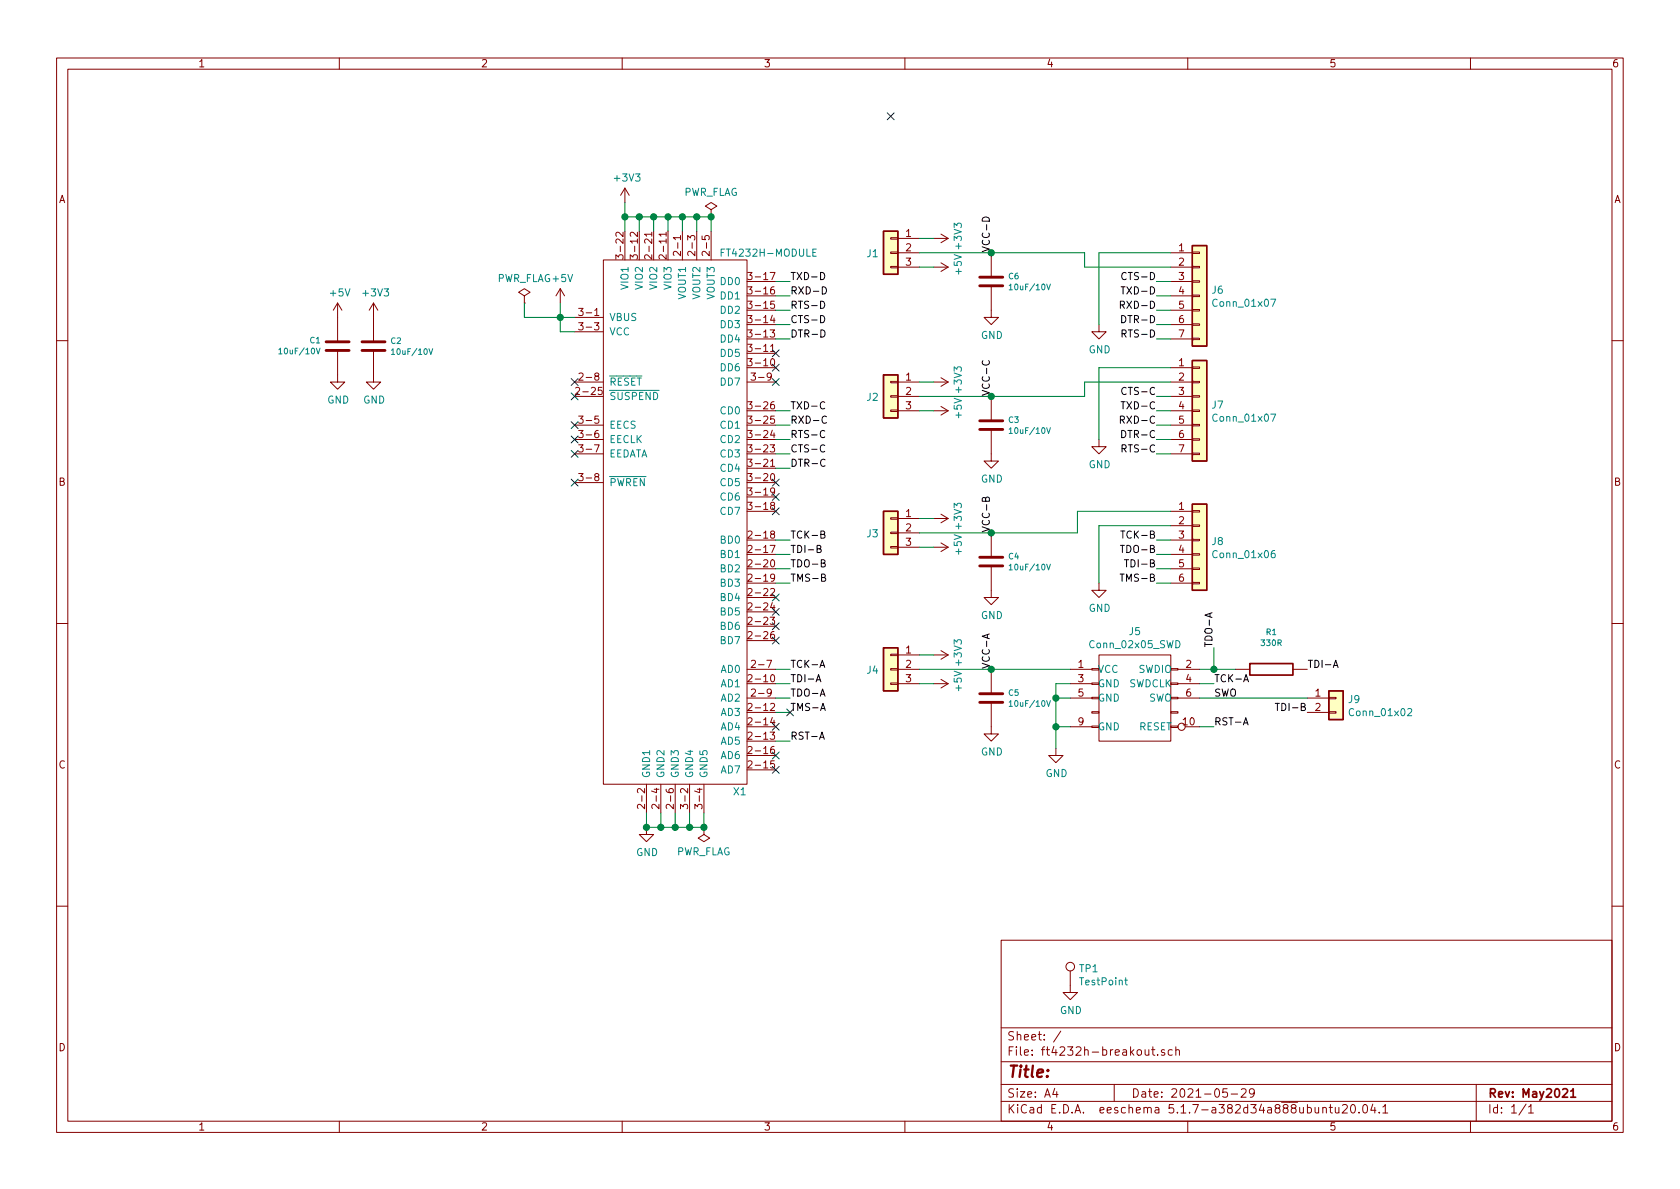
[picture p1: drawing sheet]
<svg xmlns="http://www.w3.org/2000/svg" width="297mm" height="210mm" viewBox="0 0 297 210" stroke-linecap="round" stroke-linejoin="round" font-family="sans-serif">
<g fill="none" stroke="#840000" stroke-width=".18">
<path d="M10 10.3h277v189.9h-277zM12 12.2h273v186.1h-273zM60 10.3v1.9M110 10.3v1.9M160 10.3v1.9M210 10.3v1.9M260 10.3v1.9M110.5 33.3v2.5M110.5 33.3l-.8 1.2M110.5 33.3l.8 1.2M125.7 37.1l1-.7-1-.6-1 .6 1 .7v1.2M125.7 38.3h.1"/>
<path d="M59.7 53.6v6.8M59.7 53.6l-.8 1.3M59.7 53.6l.8 1.3M66 53.6v6.8M66 53.6l-.7 1.3M66 53.6l.8 1.3M92.7 52.3l1-.6-1-.7-1 .7 1 .6v1.3M92.7 53.6h.1M99.1 51l-.8 1.3M99.1 51v2.6M99.1 51l.7 1.3M101.6 56.1h5.1"/>
<path d="M101.6 58.7h5.1M105.2 55.8h.7M106.7 46h25.4v92.7h-25.4zM108.9 45.8v-.7l.5 .4 .1-.4h.5l.2 .2-.2 .5M109.7 43.5v1M110.2 42.3v.7l-1-.7-.3 .2 .1 .5M110.2 41.1v.8l-.8-.8h-.2l-.3 .2 .1 .5M110.5 40.9v5.1M111.4 45.8v-.7l.5 .4 .1-.4h.6l.1 .2-.1 .5M112.7 41.1v.8l-.7-.8h-.2l-.4 .2 .2 .5M113 40.9v5.1M115.2 45.1v.7l-.7-.7h-.2l-.3 .2 .1 .5"/>
<path d="M115.2 41.1v.7M115.6 40.9v5.1M117.8 45.1v.7l-.7-.7h-.2l-.4 .2 .1 .5M117.8 41.1v.7M118.1 40.9v5.1M120.3 41.7v.7M120.6 40.9v5.1M123.2 40.9v5.1M125.7 40.9v5.1M132.1 59.9h5.1M132.1 57.4h5.1M132.1 54.9h5.1"/>
<path d="M132.1 52.3h5.1M132.1 49.8h5.1M132.2 58.3h.8l-.4 .5 .3 .1v.6l-.2 .1-.5-.1M132.2 55.8h.8l-.4 .5 .3 .1v.5l-.2 .2-.5-.2M132.2 53.3h.8l-.4 .4 .3 .2v.5l-.2 .1-.5-.1M132.2 50.7h.8l-.4 .5 .3 .1v.6l-.2 .1-.5-.1M132.2 48.2h.8l-.4 .5 .3 .1v.5l-.2 .1-.5-.1M136.2 48.2h.8l-.5 1.2M136.6 55.7l-.4 .9h.8M136.9 53.3h-.6l-.1 .6 .2-.2 .5 .1v.6l-.2 .1-.5-.1M157.5 47.1h1.2v.3h-1.2zM157.5 44.6h1.2v.2h-1.2z"/>
<path d="M157.5 42h1.2v.3h-1.2zM158.7 47.2h3.9M158.7 42.2h3.9M158.7 44.7h3.9M165.1 47.2h2.5M165.1 42.2h2.5M166.4 46.5l1.2 .7M166.4 41.4l1.2 .8M167.6 47.2l-1.2 .8M167.6 42.2l-1.2 .7M175.3 50.5v5.6h1.2l-1.2 1.3-1.3-1.3h1.3M175.3 44.7v4.3"/>
<path d="M194.3 57.4v1.3h1.3l-1.3 1.2-1.3-1.2h1.3M207 47.2h3.8M207 44.7h3.8M207 59.9h3.8M207 57.4h3.8M207 54.9h3.8M207 52.3h3.8M207 49.8h3.8M210.8 59.8h1.3v.3h-1.3zM210.8 57.3h1.3v.2h-1.3zM210.8 54.7h1.3v.3h-1.3zM210.8 52.2h1.3v.2h-1.3z"/>
<path d="M210.8 49.7h1.3v.2h-1.3zM210.8 47.1h1.3v.3h-1.3zM210.8 44.6h1.3v.2h-1.3zM10 60.2h2M59.7 62v5.6h1.3l-1.3 1.2-1.3-1.2h1.3M66 62v5.6h1.3l-1.3 1.2-1.2-1.2h1.2M101.6 67.6h5.1M101.6 70.1h5.1M101.6 77.7h5.1M101.6 75.2h5.1M101.8 68.6l.5-.1 .2 .4-.1 .2-.7 .7h.8M103 69.3h1"/>
<path d="M104.5 68.6l.5-.1 .3 .4-.8 .9h.8M106.4 68.5h-.6v.6l.1-.1 .5 .1v.5l-.2 .2-.4-.2M132.1 72.6h5.1M132.1 67.6h5.1M132.1 65h5.1M132.1 62.5h5.1M132.1 77.7h5.1M132.1 75.2h5.1M132.2 63.4h.8l-.4 .5 .3 .1v.6l-.2 .1-.5-.1M132.2 60.9h.8l-.4 .5 .3 .1v.5l-.2 .1-.5-.1M132.2 78.7h.8l-.4 .4 .3 .2v.5l-.2 .1-.5-.1M132.2 76.1h.8l-.4 .5 .3 .1v.6l-.2 .1-.5-.1"/>
<path d="M132.2 73.6h.8l-.4 .5 .3 .1v.5l-.2 .1-.5-.1M132.2 71h.8l-.4 .5 .3 .1v.6l-.2 .1-.5-.1M133.5 74.4h1M135 73.7l.5-.1 .3 .3-.8 .9h.8M136.2 62.1h.8M136.6 76.1l-.4 .9h.8M136.9 73.6h-.6l-.1 .6 .2-.1h.5v.6l-.2 .1-.5-.1M157.5 72.5h1.2v.3h-1.2zM157.5 70h1.2v.2h-1.2zM157.5 67.4h1.2v.3h-1.2zM158.7 72.6h3.9M158.7 67.6h3.9"/>
<path d="M158.7 70.1h3.9M165.1 72.6h2.5M165.1 67.6h2.5M166.4 71.9l1.2 .7M166.4 66.8l1.2 .8M167.6 72.6l-1.2 .8M167.6 67.6l-1.2 .7M175.3 75.9v5.6h1.2l-1.2 1.3-1.3-1.3h1.3M175.3 70.1v4.3M194.3 77.7v1.3h1.3l-1.3 1.3-1.3-1.3h1.3M207 72.6h3.8M207 67.6h3.8"/>
<path d="M207 70.1h3.8M207 65h3.8M207 77.7h3.8M207 75.2h3.8M210.8 77.6h1.3v.2h-1.3zM210.8 75.1h1.3v.2h-1.3zM210.8 72.5h1.3v.3h-1.3zM210.8 70h1.3v.2h-1.3zM210.8 67.4h1.3v.3h-1.3zM210.8 64.9h1.3v.2h-1.3zM285 60.2h2M101.6 85.3h5.1"/>
<path d="M101.6 80.3h5.1M132.1 90.4h5.1M132.1 95.5h5.1M132.1 98h5.1M132.1 87.9h5.1M132.1 85.3h5.1M132.1 82.8h5.1M132.1 80.3h5.1M132.2 88.8h.8l-.4 .5 .3 .1v.6l-.2 .1-.5-.1M132.2 86.3h.8l-.4 .5 .3 .1v.5l-.2 .1-.5-.1M132.2 83.7h.8l-.4 .5 .3 .1v.6l-.2 .1-.5-.1M132.2 81.2h.8l-.4 .5 .3 .1v.5l-.2 .2-.5-.2"/>
<path d="M132.3 96.6l.4-.2 .3 .4-.1 .2-.7 .7h.8M132.3 94l.4-.1 .3 .4-.1 .2-.7 .7h.8M132.3 99.1l.4-.1 .3 .3-.1 .2-.7 .7h.8M136.2 96.4h.8l-.5 1.3M136.2 82.5h.8M137 86.8l-.3 .3h-.2l-.3-.3 .1-.4 .2-.1h.2l.3 .2a.97 .97 0 0 1-.3 1h-.3M157.5 96.6h1.2v.3h-1.2zM157.5 94.1h1.2v.3h-1.2zM157.5 91.6h1.2v.2h-1.2zM158.7 96.8h3.9M158.7 91.7h3.9M158.7 94.2h3.9"/>
<path d="M165.1 96.8h2.5M165.1 91.7h2.5M166.4 96l1.2 .8M166.4 90.9l1.2 .8M167.6 96.8l-1.2 .7M167.6 91.7l-1.2 .8M175.3 94.2v4.3M207 90.4h3.8M207 93h3.8M207 95.5h3.8M207 98h3.8M207 80.3h3.8"/>
<path d="M210.8 97.9h1.3v.3h-1.3zM210.8 95.4h1.3v.2h-1.3zM210.8 92.8h1.3v.3h-1.3zM210.8 90.3h1.3v.2h-1.3zM210.8 80.1h1.3v.3h-1.3zM10 110.3h2M132.1 118.4h5.1M132.1 100.6h5.1M132.1 103.1h5.1M132.1 105.7h5.1M132.1 110.7h5.1M132.1 108.2h5.1"/>
<path d="M132.1 113.3h5.1M132.3 119.4l.4-.1 .3 .4-.1 .2-.7 .7h.8M132.3 101.6l.4-.1 .3 .4-.1 .2-.7 .7h.8M132.3 104.2l.4-.1 .3 .3-.1 .2-.7 .7h.8M132.3 109.3l.4-.2 .3 .4-.1 .2-.7 .7h.8M132.3 106.7l.4-.1 .3 .4-.1 .2-.7 .7h.8M132.3 111.8l.4-.1 .3 .3-.1 .2-.7 .7h.8M133.5 104.8h1M135 104.2l.5-.1 .3 .3-.8 .9h.8M136.2 104.2l.5-.1 .3 .3-.1 .2-.7 .7h.8M136.6 106.5l-.4 .9h.8M137 102.1l-.3 .2h-.2l-.3-.2 .1-.5 .2-.1h.2l.3 .3a.97 .97 0 0 1-.3 .9l-.3 .1"/>
<path d="M157.5 118.2h1.2v.3h-1.2zM157.5 115.7h1.2v.2h-1.2zM158.7 115.8h3.9M158.7 118.4h3.9M165.1 115.8h2.5M166.4 115.1l1.2 .7M167.6 115.8l-1.2 .8M175.3 100.1v5.6h1.2l-1.2 1.2-1.3-1.2h1.3M175.3 118.4v4.3M189.2 118.4h3.8M193 118.2h1.3v.3h-1.3zM194.3 115.8h12.7v15.3h-12.7z"/>
<path d="M194.3 103.1v1.3h1.3l-1.3 1.3-1.3-1.3h1.3M207 118.2h1.3v.3h-1.3zM207 100.6h3.8M207 103.1h3.8M208.3 118.4h3.8M210.8 103h1.3v.2h-1.3zM210.8 100.5h1.3v.2h-1.3zM218.4 118.4h2.6M228.6 118.4h2.5M285 110.3h2M114.3 138.7v5.1M116.8 138.7v5.1"/>
<path d="M119.4 138.7v5.1M121.9 138.7v5.1M124.5 138.7v5.1M132.1 120.9h5.1M132.1 126h5.1M132.1 131.1h5.1M132.1 128.5h5.1M132.1 136.1h5.1M132.1 133.6h5.1M132.1 123.4h5.1M132.3 124.5l.4-.1 .3 .3-.1 .2-.7 .7h.8M132.3 129.6l.4-.1 .3 .3-.1 .2-.7 .7h.8"/>
<path d="M132.3 127l.4-.1 .3 .4-.1 .2-.7 .7h.8M132.3 134.7l.4-.2 .3 .4-.1 .2-.7 .7h.8M132.3 132.1l.4-.1 .3 .4-.1 .2-.7 .7h.8M136.2 124.5l.5-.1 .3 .3-.1 .2-.7 .7h.8M136.6 126.9l-.4 .9h.8M136.9 134.5h-.6l-.1 .6 .2-.1 .5 .1v.6l-.2 .1-.5-.1M157.5 120.8h1.2v.2h-1.2zM158.7 120.9h3.9M165.1 120.9h2.5M166.4 120.1l1.2 .8M167.6 120.9l-1.2 .8M175.3 124.2v5.6h1.2l-1.2 1.3-1.3-1.3h1.3"/>
<path d="M186.7 132.3v1.3h1.3l-1.3 1.3-1.3-1.3h1.3M189.2 120.9h3.8M189.2 128.5h3.8M189.2 123.4h3.8M193 128.4h1.3v.2h-1.3zM193 125.9h1.3v.2h-1.3zM193 123.3h1.3v.3h-1.3zM193 120.8h1.3v.2h-1.3zM207 128.4h1.3v.2h-1.3zM207 125.9h1.3v.2h-1.3zM207 123.3h1.3v.3h-1.3zM207 120.8h1.3v.2h-1.3z"/>
<path d="M208.3 120.9h3.8M208.3 123.4h3.8M209.5 128.5h2.6M231.1 126h3.8M231.1 123.4h3.8M234.9 125.9h1.3v.2h-1.3zM234.9 123.3h1.3v.3h-1.3zM114.3 146.3v1.3h1.3l-1.3 1.2-1.3-1.2h1.3M124.5 146.3v1.3l1 .6-1 .6-1.1-.6 1.1-.6M124.5 146.3h.1M10 160.2h2M177 166.3h108v32h-108z"/>
<path d="M189.2 171.7v3.8h1.3l-1.3 1.3-1.2-1.3h1.2M285 160.2h2M60 198.3v1.9M110 198.3v1.9M160 198.3v1.9M177 194.8h108M177 191.8h108M177 187.8h108M177 181.8h108M186.5 192.5l-.4 1h1M186.8 193v1M187.6 182.3l-1.3 2"/>
<path d="M197 191.8v3M202.5 185.6v.8a.39 .39 0 0 0 .6 .1M203.1 185.6v1M203.6 185.6h.6M203.8 185.1v1.3l.4 .2M204.7 186.5v.1M205.9 185.7l-.4-.1-.2 .2 .1 .2 .5 .2v.3h-.6M207.3 185.7l-.5-.1-.2 .3v.6l.2 .1 .5-.1M207.9 185.7l.2-.1 .4 .1v.9M207.9 185.1v1.5M210 198.3v1.9M217 192.5h-.7l-.1 .7 .2-.1 .5 .1 .1 .2v.5l-.2 .1-.6-.1"/>
<path d="M217.7 193.5h1.1M219.5 192.7l.2-.2h.3l.3 .2v.3v.2l-.9 .8h.9M221.8 193.2l-.3 .3h-.3l-.3-.3v-.4l.2-.2 .4-.1 .2 .2a1.13 1.13 0 0 1-.2 1.2l-.4 .1M233.9 196v-.1a.37 .37 0 0 1 .6 .1v.8M233.9 195.8v1M235 195.8h.6M235.2 195.3v1.3l.4 .2M236.1 195.8v.9l.4 .1 .2-.1M236.7 195.8v1M237.4 195.5l.2-.2h.3l.3 .5-.9 1h.9M239 195.4l.1-.1a.81 .81 0 0 1 .6 .6 .81 .81 0 0 1-.3 .8l-.1 .1a.8 .8 0 0 1-.6-.6 .8 .8 0 0 1 .3-.8zM240.3 196.7v.1"/>
<path d="M241.1 195.5l.3-.2a.94 .94 0 0 1 0 1.5l-.4-.3-.1-.6zM242.7 195.2l-.3 1.1h.9M243.1 195.8v1M243.9 196.7v.1M244.5 195.8l.4-.5v1.5M244.5 196.8h.9M260 198.3v1.9M261 191.8v6.5M269.8 195.2l-1.2 2M270.3 195.8l.4-.5v1.5M270.3 196.8h.8"/>
<circle cx="208.9" cy="128.5" r=".63"/>
<circle cx="189.2" cy="170.9" r=".76"/>
</g>
<path d="M221 117.3h7.6v2.1h-7.6zM276.3 192.7l.2-.2h.4l.3 .5-1 1h1M277.7 193l.5-.5v1.5M277.7 194h.9" fill="none" stroke="#840000" stroke-width=".3"/>
<path d="M173.2 50.5h4.1M173.2 49h4.1M57.7 62h4M57.7 60.4h4M64 62h4.1M64 60.4h4.1M173.2 75.9h4.1M173.2 74.4h4.1M173.2 98.5h4.1M173.2 100.1h4.1M173.2 124.2h4.1M173.2 122.7h4.1" fill="none" stroke="#840000" stroke-width=".51"/>
<g fill="none" stroke="#008484" stroke-width=".18">
<path d="M127.5 44.6h.4M128.1 44h-.6v1.3M143.7 44.6h.4M144.3 44h-.6v1.3h.6M178.4 50.5l.3-.3v1.1M178.4 51.3h.6M185.1 50.2l.3 1.1 .3-1.1M224.7 52.9h.9l-.6 1.3M49.3 61.8l.3-.2v1M49.3 62.6h.6M55.9 61.6l.4 1 .3-1M69.2 61.9l.3-.2v1"/>
<path d="M69.2 62.7h.6M75.8 61.7l.4 1 .3-1M178.4 75.9l.3-.3v1.1M178.4 76.7h.6M185.1 75.6l.3 1.1 .3-1.1M224.7 73.2h.9l-.6 1.3M185.1 99.8l.3 1 .3-1M225.4 97.4h-.4a.87 .87 0 0 0 0 1.2l.4-.1v-.5l-.4-.2-.2 .3M178.4 100l.3-.2v1M178.4 100.8h.6M207.9 113.3a.64 .64 0 0 1 .7 .6 .64 .64 0 0 1-.7 .6zM178.4 124.2l.3-.3v1"/>
<path d="M178.4 124.9h.6M185.1 123.9l.3 1 .3-1M248.9 125.4l.5-.1 .2 .3v.3l-.8 .7h.8M198.9 173.3h.4M199 172.9v1.1l.3 .2"/>
</g>
<g fill="#ffffc2" stroke="#ffffc2" stroke-width=".18">
<path d="M156.2 114.5h2.5v7.7h-2.5z"/>
<path d="M156.2 90.4h2.5v7.6h-2.5z"/>
<path d="M156.2 66.3h2.5v7.6h-2.5z"/>
<path d="M156.2 40.9h2.5v7.6h-2.5z"/>
<path d="M210.8 89.1h2.6v15.3h-2.6z"/>
<path d="M210.8 63.7h2.6v17.8h-2.6z"/>
<path d="M210.8 43.4h2.6v17.8h-2.6z"/>
<path d="M234.9 122.2h2.6v5h-2.6z"/>
</g>
<path d="M156.2 40.9h2.5v7.6h-2.5zM210.8 43.4h2.6v17.8h-2.6zM156.2 66.3h2.5v7.6h-2.5zM210.8 63.7h2.6v17.8h-2.6zM156.2 90.4h2.5v7.6h-2.5zM210.8 89.1h2.6v15.3h-2.6zM156.2 114.5h2.5v7.7h-2.5zM234.9 122.2h2.6v5h-2.6z" fill="none" stroke="#840000" stroke-width=".25"/>
<g fill="none" stroke="#008400" stroke-width=".18">
<path d="M110.5 38.3h15.2v2.6M110.5 35.8v5.1M113 38.3v2.6M115.6 38.3v2.6M118.1 38.3v2.6M120.6 38.3v2.6M123.2 38.3v2.6M92.7 53.6v2.5h8.9M99.1 53.6v5.1h2.5M137.2 52.3h2.5M137.2 57.4h2.5M137.2 49.8h2.5"/>
<path d="M137.2 54.9h2.5M137.2 59.9h2.5M162.6 44.7h29.2v2.5h15.2M162.6 47.2h2.5M162.6 42.2h2.5M204.5 52.3h2.5M204.5 57.4h2.5M204.5 49.8h2.5M204.5 54.9h2.5M204.5 59.9h2.5M207 44.7h-12.7v12.7M137.2 77.7h2.5"/>
<path d="M137.2 72.6h2.5M137.2 75.2h2.5M162.6 72.6h2.5M162.6 67.6h2.5M204.5 77.7h2.5M204.5 70.1h2.5M204.5 72.6h2.5M204.5 75.2h2.5M207 65h-12.7v12.7M207 67.6h-15.2v2.5h-29.2M137.2 95.5h2.5M137.2 98h2.5"/>
<path d="M137.2 80.3h2.5M137.2 82.8h2.5M162.6 96.8h2.5M162.6 91.7h2.5M204.5 95.5h2.5M204.5 98h2.5M204.5 80.3h2.5M207 93h-12.7v10.1M207 90.4h-16.5v3.8h-27.9M137.2 118.4h2.5M137.2 100.6h2.5M137.2 103.1h2.5"/>
<path d="M162.6 118.4h26.6M162.6 115.8h2.5M204.5 100.6h2.5M204.5 103.1h2.5M212.1 118.4h6.3M214.6 114.5v3.9M137.2 123.4h2.5M137.2 131.1h2.5M137.2 120.9h2.5M137.2 126h2.5M162.6 120.9h2.5M186.7 123.4h2.5"/>
<path d="M186.7 128.5h2.5M189.2 120.9h-2.5v11.4M212.1 123.4h19M212.1 120.9h2.5M212.1 128.5h2.5M114.3 143.8v2.5h10.2v-2.5M116.8 143.8v2.5M119.4 143.8v2.5M121.9 143.8v2.5"/>
</g>
<g fill="none" stroke="#000" stroke-width=".18">
<path d="M173.8 38.5a.67 .67 0 0 1 .8-.1 .67 .67 0 0 1 .3 .7h-1.2zM145.1 55.8a.64 .64 0 0 1 .7 .6 .64 .64 0 0 1-.7 .7zM145.1 53.3a.64 .64 0 0 1 .7 .6 .64 .64 0 0 1-.7 .6zM145.1 48.2a.64 .64 0 0 1 .7 .6 .64 .64 0 0 1-.7 .6zM145.1 58.3a.64 .64 0 0 1 .8 .7 .64 .64 0 0 1-.8 .6zM145.4 50.7a.64 .64 0 0 1 .7 .7 .64 .64 0 0 1-.7 .6zM198.1 53.9h.6l.1-.5-.2-.1h-.5v1.2M198.2 50.7h.7M198.3 55.8a.64 .64 0 0 1 .8 .6 .64 .64 0 0 1-.8 .7zM198.4 59l.6-.1 .1-.4-.2-.2h-.5v1.3M198.4 53.9l.4 .6M199.1 48.3a.6 .6 0 0 0-.8 .4 .6 .6 0 0 0 .6 .7l.2-.1"/>
<path d="M145.8 78.8a.51 .51 0 0 0-.6 0 .51 .51 0 0 0-.2 .6 .46 .46 0 0 0 .3 .5 .46 .46 0 0 0 .5-.1M145.8 76.2a.51 .51 0 0 0-.6 0 .51 .51 0 0 0-.2 .7 .46 .46 0 0 0 .3 .4 .46 .46 0 0 0 .5 0M145.8 71.2a.51 .51 0 0 0-.6 0 .51 .51 0 0 0-.2 .6 .46 .46 0 0 0 .3 .5 .46 .46 0 0 0 .5-.1M146.1 73.7a.51 .51 0 0 0-.6 0 .51 .51 0 0 0-.2 .6 .46 .46 0 0 0 .3 .5 .46 .46 0 0 0 .5-.1M173.8 63.8a.6 .6 0 0 0 .4 .8 .6 .6 0 0 0 .7-.6l-.1-.2M198.1 74.2h.6l.1-.5-.2-.1h-.5v1.2M198.2 71h.7M198.3 76.1a.64 .64 0 0 1 .8 .7 .64 .64 0 0 1-.8 .6zM198.4 79.3h.6l.1-.5-.2-.1h-.5v1.2M198.4 74.2l.4 .6M199.1 68.6a.6 .6 0 0 0-.8 .5 .6 .6 0 0 0 .6 .7l.2-.2M144.5 97h.5l.1-.4-.6-.2v1.3h.5l.2-.2v-.2l-.3-.3"/>
<path d="M145.1 94.5h.6l.1-.2-.1-.3-.6-.1v1.3h.5l.2-.2 .1-.3-.3-.2M145.2 99.6l.5-.1 .2-.2-.1-.2-.6-.1v1.2h.5l.2-.1v-.3l-.3-.2M145.9 81.3a.6 .6 0 0 0-.9 .4 .6 .6 0 0 0 .6 .8l.3-.2M174.3 88.2l.2-.3h.2l.2 .3v.4h-1.2l.1-.6 .4 .1 .1 .5M198.1 96.4h.7M198.1 93.9h.8M198.8 99h.7M145 118l.4-1.2 .4 1.2M145.1 117.7h.6M145.3 102.1h.5l.1-.5-.6-.1v1.3h.4l.3-.2v-.2l-.3-.3M174.6 112.2v.6M174.9 112.1l-1.2 .4 1.2 .4"/>
<path d="M198 101.5h.8M214.3 108.4l-1.3 .4 1.3 .4M235.7 118l.5-1.2 .4 1.2M235.9 117.7h.6M144.3 120.6l.4-1.3 .4 1.3M144.4 120.2h.6M144.9 130.7l.4-1.2 .4 1.2M145 123.1l.4-1.3 .5 1.3M145 130.4h.6M145.1 125.6l.4-1.2 .4 1.2M145.2 125.3h.6M219.8 128.2l.5-1.3 .4 1.3"/>
<path d="M219.9 120.6l.4-1.3 .5 1.3M220 127.8h.5M220 120.2h.6M225.5 124.4h.7"/>
</g>
<g fill="#008400" stroke="#008400" stroke-width=".25">
<circle cx="175.3" cy="44.7" r=".51"/>
<circle cx="125.7" cy="38.3" r=".51"/>
<circle cx="124.5" cy="146.3" r=".51"/>
<circle cx="175.3" cy="94.2" r=".51"/>
<circle cx="118.1" cy="38.3" r=".51"/>
<circle cx="120.7" cy="38.3" r=".51"/>
<circle cx="186.7" cy="128.5" r=".51"/>
<circle cx="123.2" cy="38.3" r=".51"/>
<circle cx="186.7" cy="123.4" r=".51"/>
<circle cx="214.6" cy="118.4" r=".51"/>
<circle cx="99.1" cy="56.1" r=".51"/>
<circle cx="115.6" cy="38.3" r=".51"/>
<circle cx="113" cy="38.3" r=".51"/>
<circle cx="175.3" cy="118.4" r=".51"/>
<circle cx="110.5" cy="38.3" r=".51"/>
<circle cx="114.3" cy="146.3" r=".51"/>
<circle cx="175.3" cy="70.1" r=".51"/>
<circle cx="116.8" cy="146.3" r=".51"/>
<circle cx="119.4" cy="146.3" r=".51"/>
<circle cx="121.9" cy="146.3" r=".51"/>
</g>
<g fill="none" stroke="#000084" stroke-width=".18">
<path d="M156.9 20l1.2 1.2M158.1 20l-1.2 1.2M101 66.9l1.2 1.3M101 79.6l1.2 1.3M101 77.1l1.2 1.2M101 74.6l1.2 1.2M101 69.5l1.2 1.2M102.2 66.9l-1.2 1.3M102.2 79.6l-1.2 1.3M102.2 77.1l-1.2 1.2M102.2 74.6l-1.2 1.2M102.2 69.5l-1.2 1.2"/>
<path d="M136.6 66.9l1.2 1.3M136.6 64.4l1.2 1.2M136.6 61.9l1.2 1.2M137.8 66.9l-1.2 1.3M137.8 64.4l-1.2 1.2M137.8 61.9l-1.2 1.2M101 84.7l1.2 1.2M102.2 84.7l-1.2 1.2M136.6 89.8l1.2 1.2M136.6 87.3l1.2 1.2M136.6 84.7l1.2 1.2M137.8 89.8l-1.2 1.2"/>
<path d="M137.8 87.3l-1.2 1.2M137.8 84.7l-1.2 1.2M136.6 112.7l1.2 1.2M136.6 110.1l1.2 1.2M136.6 107.6l1.2 1.2M136.6 105l1.2 1.3M137.8 112.7l-1.2 1.2M137.8 110.1l-1.2 1.2M137.8 107.6l-1.2 1.2M137.8 105l-1.2 1.3M136.6 133l1.2 1.2M136.6 135.5l1.2 1.2"/>
<path d="M136.6 127.9l1.2 1.2M137.8 127.9l-1.2 1.2M137.8 133l-1.2 1.2M137.8 135.5l-1.2 1.2M139.1 125.4l1.2 1.2M140.3 125.4l-1.2 1.2"/>
</g>
<text font-size="2.8" fill="#840000" x="178" y="190.5">Title:</text>
<g font-size="2.1" fill="#840000">
<text x="178" y="184">Sheet: /</text>
<text x="178" y="186.7">File: ft4232h-breakout.sch</text>
<text x="178" y="196.9">KiCad E.D.A. eeschema 5.1.7-a382d34a888ubuntu20.04.1</text>
<text x="178" y="194.1">Size: A4</text>
<text x="200" y="194.1">Date: 2021-05-29</text>
<text x="263" y="194.1">Rev: May2021</text>
<text x="263" y="196.9">Id: 1/1</text>
</g>
<g font-size="1.8" fill="#840000">
<text x="35" y="11.9">1</text>
<text x="85" y="11.9">2</text>
<text x="135" y="11.9">3</text>
<text x="185" y="11.9">4</text>
<text x="235" y="11.9">5</text>
<text x="285" y="11.9">6</text>
<text x="10.4" y="35.9">A</text>
<text x="285.4" y="35.9">A</text>
<text x="160.2" y="41.9">1</text>
<text x="112.8" y="45.2" transform="rotate(-90 112.8 45.2)">3-12</text>
<text x="115.3" y="45.2" transform="rotate(-90 115.3 45.2)">2-21</text>
<text x="117.9" y="45.2" transform="rotate(-90 117.9 45.2)">2-11</text>
<text x="120.4" y="44.7" transform="rotate(-90 120.4 44.7)">2-1</text>
<text x="122.9" y="44.7" transform="rotate(-90 122.9 44.7)">2-3</text>
<text x="125.5" y="44.7" transform="rotate(-90 125.5 44.7)">2-5</text>
<text x="160.2" y="44.4">2</text>
<text x="160.2" y="47">3</text>
<text x="208.4" y="44.4">1</text>
<text x="208.4" y="47">2</text>
<text x="132.9" y="52.1">3-16</text>
<text x="132.9" y="49.5">3-17</text>
<text x="208.4" y="49.5">3</text>
<text x="208.4" y="52.1">4</text>
<text x="102.9" y="55.9">3-1</text>
<text x="102.9" y="58.4">3-3</text>
<text x="132.9" y="59.7">3-13</text>
<text x="132.9" y="57.1">3-14</text>
<text x="132.9" y="54.6">3-15</text>
<text x="208.4" y="54.6">5</text>
<text x="208.4" y="57.1">6</text>
<text x="208.4" y="59.7">7</text>
<text x="132.9" y="64.8">3-10</text>
<text x="132.9" y="62.2">3-11</text>
<text x="208.4" y="64.8">1</text>
<text x="102.9" y="67.3">2-8</text>
<text x="133.3" y="67.3">3-9</text>
<text x="160.2" y="67.3">1</text>
<text x="160.2" y="69.8">2</text>
<text x="208.4" y="67.3">2</text>
<text x="208.4" y="69.8">3</text>
<text x="102.9" y="74.9">3-5</text>
<text x="102.9" y="77.5">3-6</text>
<text x="132.9" y="77.5">3-24</text>
<text x="132.9" y="72.4">3-26</text>
<text x="160.2" y="72.4">3</text>
<text x="208.4" y="72.4">4</text>
<text x="208.4" y="74.9">5</text>
<text x="208.4" y="77.5">6</text>
<text x="102.9" y="80">3-7</text>
<text x="132.9" y="82.5">3-21</text>
<text x="132.9" y="80">3-23</text>
<text x="208.4" y="80">7</text>
<text x="10.4" y="85.9">B</text>
<text x="102.9" y="85.1">3-8</text>
<text x="132.9" y="87.6">3-19</text>
<text x="132.9" y="85.1">3-20</text>
<text x="285.4" y="85.9">B</text>
<text x="132.9" y="95.2">2-18</text>
<text x="132.9" y="90.2">3-18</text>
<text x="160.2" y="91.4">1</text>
<text x="160.2" y="94">2</text>
<text x="208.4" y="90.2">1</text>
<text x="208.4" y="92.7">2</text>
<text x="208.4" y="95.2">3</text>
<text x="132.9" y="97.8">2-17</text>
<text x="132.9" y="100.3">2-20</text>
<text x="160.2" y="96.5">3</text>
<text x="208.4" y="97.8">4</text>
<text x="208.4" y="100.3">5</text>
<text x="132.9" y="102.9">2-19</text>
<text x="132.9" y="107.9">2-24</text>
<text x="208.4" y="102.9">6</text>
<text x="132.9" y="110.5">2-23</text>
<text x="132.9" y="113">2-26</text>
<text x="133.3" y="118.1">2-7</text>
<text x="160.2" y="115.6">1</text>
<text x="160.2" y="118.1">2</text>
<text x="190.7" y="118.1">1</text>
<text x="209.7" y="118.1">2</text>
<text x="132.9" y="120.6">2-10</text>
<text x="132.9" y="125.7">2-12</text>
<text x="133.3" y="123.2">2-9</text>
<text x="160.2" y="120.6">3</text>
<text x="190.7" y="120.6">3</text>
<text x="190.7" y="123.2">5</text>
<text x="209.7" y="120.6">4</text>
<text x="209.7" y="123.2">6</text>
<text x="232.6" y="123.2">1</text>
<text x="232.6" y="125.7">2</text>
<text x="132.9" y="130.8">2-13</text>
<text x="132.9" y="128.3">2-14</text>
<text x="190.7" y="128.3">9</text>
<text x="209.2" y="128.3">10</text>
<text x="10.4" y="135.9">C</text>
<text x="132.9" y="135.9">2-15</text>
<text x="132.9" y="133.3">2-16</text>
<text x="285.4" y="135.9">C</text>
<text x="114" y="142.5" transform="rotate(-90 114 142.5)">2-2</text>
<text x="116.6" y="142.5" transform="rotate(-90 116.6 142.5)">2-4</text>
<text x="119.1" y="142.5" transform="rotate(-90 119.1 142.5)">2-6</text>
<text x="121.7" y="142.5" transform="rotate(-90 121.7 142.5)">3-2</text>
<text x="124.2" y="142.5" transform="rotate(-90 124.2 142.5)">3-4</text>
<text x="10.4" y="185.9">D</text>
<text x="285.4" y="185.9">D</text>
<text x="35" y="199.9">1</text>
<text x="85" y="199.9">2</text>
<text x="135" y="199.9">3</text>
<text x="185" y="199.9">4</text>
<text x="235" y="199.9">5</text>
<text x="285" y="199.9">6</text>
</g>
<g font-size="1.8" fill="#008484">
<text x="108.8" y="32.1">+3V3</text>
<text x="120.8" y="34.6">PWR_FLAG</text>
<text x="128.1" y="45.4">FT4232H-MODULE</text>
<text x="153.3" y="45.5">J1</text>
<text x="170.1" y="43.9" transform="rotate(-90 170.1 43.9)">+3V3</text>
<text x="58.5" y="52.4">+5V</text>
<text x="64.3" y="52.4">+3V3</text>
<text x="87.8" y="49.9">PWR_FLAG +5V</text>
<text x="111.1" y="51" transform="rotate(-90 111.1 51)">VIO1</text>
<text x="113.7" y="51" transform="rotate(-90 113.7 51)">VIO2</text>
<text x="116.2" y="51" transform="rotate(-90 116.2 51)">VIO2</text>
<text x="118.7" y="51" transform="rotate(-90 118.7 51)">VIO3</text>
<text x="121.3" y="52.9" transform="rotate(-90 121.3 52.9)">VOUT1</text>
<text x="123.8" y="52.9" transform="rotate(-90 123.8 52.9)">VOUT2</text>
<text x="126.4" y="52.9" transform="rotate(-90 126.4 52.9)">VOUT3</text>
<text x="127.5" y="53">DD1</text>
<text x="127.5" y="50.4">DD0</text>
<text x="170.1" y="48.5" transform="rotate(-90 170.1 48.5)">+5V</text>
<text x="214.3" y="51.9">J6</text>
<text x="107.7" y="56.8">VBUS</text>
<text x="107.7" y="59.3">VCC</text>
<text x="127.5" y="58">DD3</text>
<text x="127.5" y="55.5">DD2</text>
<text x="173.4" y="59.9">GND</text>
<text x="214.8" y="54.2">Conn_01x07</text>
<text x="127.5" y="65.7">DD6</text>
<text x="127.5" y="63.1">DD5</text>
<text x="127.5" y="60.6">DD4</text>
<text x="192.5" y="62.5">GND</text>
<text x="57.9" y="71.4">GND</text>
<text x="64.2" y="71.4">GND</text>
<text x="107.7" y="70.7">SUSPEND</text>
<text x="107.7" y="68.2">RESET</text>
<text x="127.5" y="68.2">DD7</text>
<text x="153.3" y="70.9">J2</text>
<text x="170.1" y="69.3" transform="rotate(-90 170.1 69.3)">+3V3</text>
<text x="107.7" y="75.8">EECS</text>
<text x="127.5" y="75.8">CD1</text>
<text x="127.5" y="73.3">CD0</text>
<text x="170.1" y="73.9" transform="rotate(-90 170.1 73.9)">+5V</text>
<text x="214.3" y="72.3">J7</text>
<text x="214.8" y="74.6">Conn_01x07</text>
<text x="107.7" y="78.4">EECLK</text>
<text x="107.7" y="80.9">EEDATA</text>
<text x="127.5" y="83.4">CD4</text>
<text x="127.5" y="80.9">CD3</text>
<text x="127.5" y="78.4">CD2</text>
<text x="192.5" y="82.8">GND</text>
<text x="107.7" y="86">PWREN</text>
<text x="127.5" y="88.5">CD6</text>
<text x="127.5" y="86">CD5</text>
<text x="173.4" y="85.3">GND</text>
<text x="127.5" y="91.1">CD7</text>
<text x="153.3" y="95">J3</text>
<text x="170.1" y="93.4" transform="rotate(-90 170.1 93.4)">+3V3</text>
<text x="127.5" y="98.7">BD1</text>
<text x="127.5" y="96.1">BD0</text>
<text x="127.5" y="101.2">BD2</text>
<text x="170.1" y="98" transform="rotate(-90 170.1 98)">+5V</text>
<text x="214.3" y="96.4">J8</text>
<text x="214.8" y="98.7">Conn_01x06</text>
<text x="127.5" y="103.8">BD3</text>
<text x="127.5" y="106.3">BD4</text>
<text x="127.5" y="111.4">BD6</text>
<text x="127.5" y="108.8">BD5</text>
<text x="127.5" y="113.9">BD7</text>
<text x="173.4" y="109.5">GND</text>
<text x="192.5" y="108.2">GND</text>
<text x="199.7" y="112.3">J5</text>
<text x="127.5" y="119">AD0</text>
<text x="153.3" y="119.1">J4</text>
<text x="170.1" y="117.5" transform="rotate(-90 170.1 117.5)">+3V3</text>
<text x="192.9" y="114.6">Conn_02x05_SWD</text>
<text x="194.1" y="119">VCC</text>
<text x="201.3" y="119">SWDIO</text>
<text x="127.5" y="121.5">AD1</text>
<text x="127.5" y="124.1">AD2</text>
<text x="170.1" y="122.1" transform="rotate(-90 170.1 122.1)">+5V</text>
<text x="194.1" y="121.5">GND</text>
<text x="194.1" y="124.1">GND</text>
<text x="199.5" y="121.5">SWDCLK</text>
<text x="203" y="124.1">SWO</text>
<text x="238.5" y="124.3">J9</text>
<text x="127.5" y="126.6">AD3</text>
<text x="127.5" y="131.7">AD5</text>
<text x="127.5" y="129.2">AD4</text>
<text x="194.1" y="129.2">GND</text>
<text x="201.4" y="129.2">RESET</text>
<text x="238.9" y="126.6">Conn_01x02</text>
<text x="114.9" y="137.7" transform="rotate(-90 114.9 137.7)">GND1</text>
<text x="117.5" y="137.7" transform="rotate(-90 117.5 137.7)">GND2</text>
<text x="120" y="137.7" transform="rotate(-90 120 137.7)">GND3</text>
<text x="122.6" y="137.7" transform="rotate(-90 122.6 137.7)">GND4</text>
<text x="125.1" y="137.7" transform="rotate(-90 125.1 137.7)">GND5</text>
<text x="127.5" y="136.8">AD7</text>
<text x="127.5" y="134.2">AD6</text>
<text x="173.4" y="133.6">GND</text>
<text x="184.9" y="137.4">GND</text>
<text x="129.7" y="140.6">X1</text>
<text x="112.5" y="151.4">GND</text>
<text x="119.5" y="151.3">PWR_FLAG</text>
<text x="190.9" y="171.9">TP1</text>
<text x="187.4" y="179.3">GND</text>
<text x="191.1" y="174.2">TestPoint</text>
</g>
<g font-size="1.8">
<text x="175" y="44.7" transform="rotate(-90 175 44.7)">VCC-D</text>
<text x="139.7" y="52.1">RXD-D</text>
<text x="139.7" y="49.5">TXD-D</text>
<text x="199.1" y="52.1">TXD-D</text>
<text x="199.1" y="49.5">CTS-D</text>
<text x="139.7" y="57.1">CTS-D</text>
<text x="139.7" y="54.6">RTS-D</text>
<text x="139.7" y="59.7">DTR-D</text>
<text x="198.9" y="54.6">RXD-D</text>
<text x="199" y="57.1">DTR-D</text>
<text x="199.1" y="59.7">RTS-D</text>
<text x="175" y="70.1" transform="rotate(-90 175 70.1)">VCC-C</text>
<text x="199.1" y="69.8">CTS-C</text>
<text x="139.7" y="77.5">RTS-C</text>
<text x="139.7" y="74.9">RXD-C</text>
<text x="139.7" y="72.4">TXD-C</text>
<text x="198.9" y="74.9">RXD-C</text>
<text x="199" y="77.5">DTR-C</text>
<text x="199.1" y="72.4">TXD-C</text>
<text x="139.7" y="82.5">DTR-C</text>
<text x="139.7" y="80">CTS-C</text>
<text x="199.1" y="80">RTS-C</text>
<text x="139.7" y="95.2">TCK-B</text>
<text x="175" y="94.2" transform="rotate(-90 175 94.2)">VCC-B</text>
<text x="199" y="95.2">TCK-B</text>
<text x="139.7" y="100.3">TDO-B</text>
<text x="139.7" y="97.8">TDI-B</text>
<text x="198.9" y="97.8">TDO-B</text>
<text x="199.7" y="100.3">TDI-B</text>
<text x="139.7" y="102.9">TMS-B</text>
<text x="198.9" y="102.9">TMS-B</text>
<text x="139.7" y="118.1">TCK-A</text>
<text x="175" y="118.4" transform="rotate(-90 175 118.4)">VCC-A</text>
<text x="214.4" y="114.5" transform="rotate(-90 214.4 114.5)">TDO-A</text>
<text x="231.1" y="118.1">TDI-A</text>
<text x="139.7" y="123.2">TDO-A</text>
<text x="139.7" y="120.6">TDI-A</text>
<text x="139.7" y="125.7">TMS-A</text>
<text x="214.6" y="123.2">SWO</text>
<text x="214.6" y="120.6">TCK-A</text>
<text x="226.4" y="125.7">TDI-B</text>
<text x="139.7" y="130.8">RST-A</text>
<text x="214.6" y="128.3">RST-A</text>
</g>
<g font-size="1.4" fill="#008484">
<text x="178.4" y="49.4">C6</text>
<text x="178.9" y="51.3">10uF/10V</text>
<text x="49.8" y="62.6">10uF/10V</text>
<text x="54.8" y="60.7">C1</text>
<text x="69.1" y="60.8">C2</text>
<text x="69.7" y="62.7">10uF/10V</text>
<text x="178.4" y="74.8">C3</text>
<text x="178.9" y="76.7">10uF/10V</text>
<text x="178.4" y="98.9">C4</text>
<text x="178.9" y="100.8">10uF/10V</text>
<text x="223.9" y="112.3">R1</text>
<text x="223.1" y="114.2">330R</text>
<text x="178.4" y="123">C5</text>
<text x="178.9" y="125">10uF/10V</text>
</g>
</svg>
